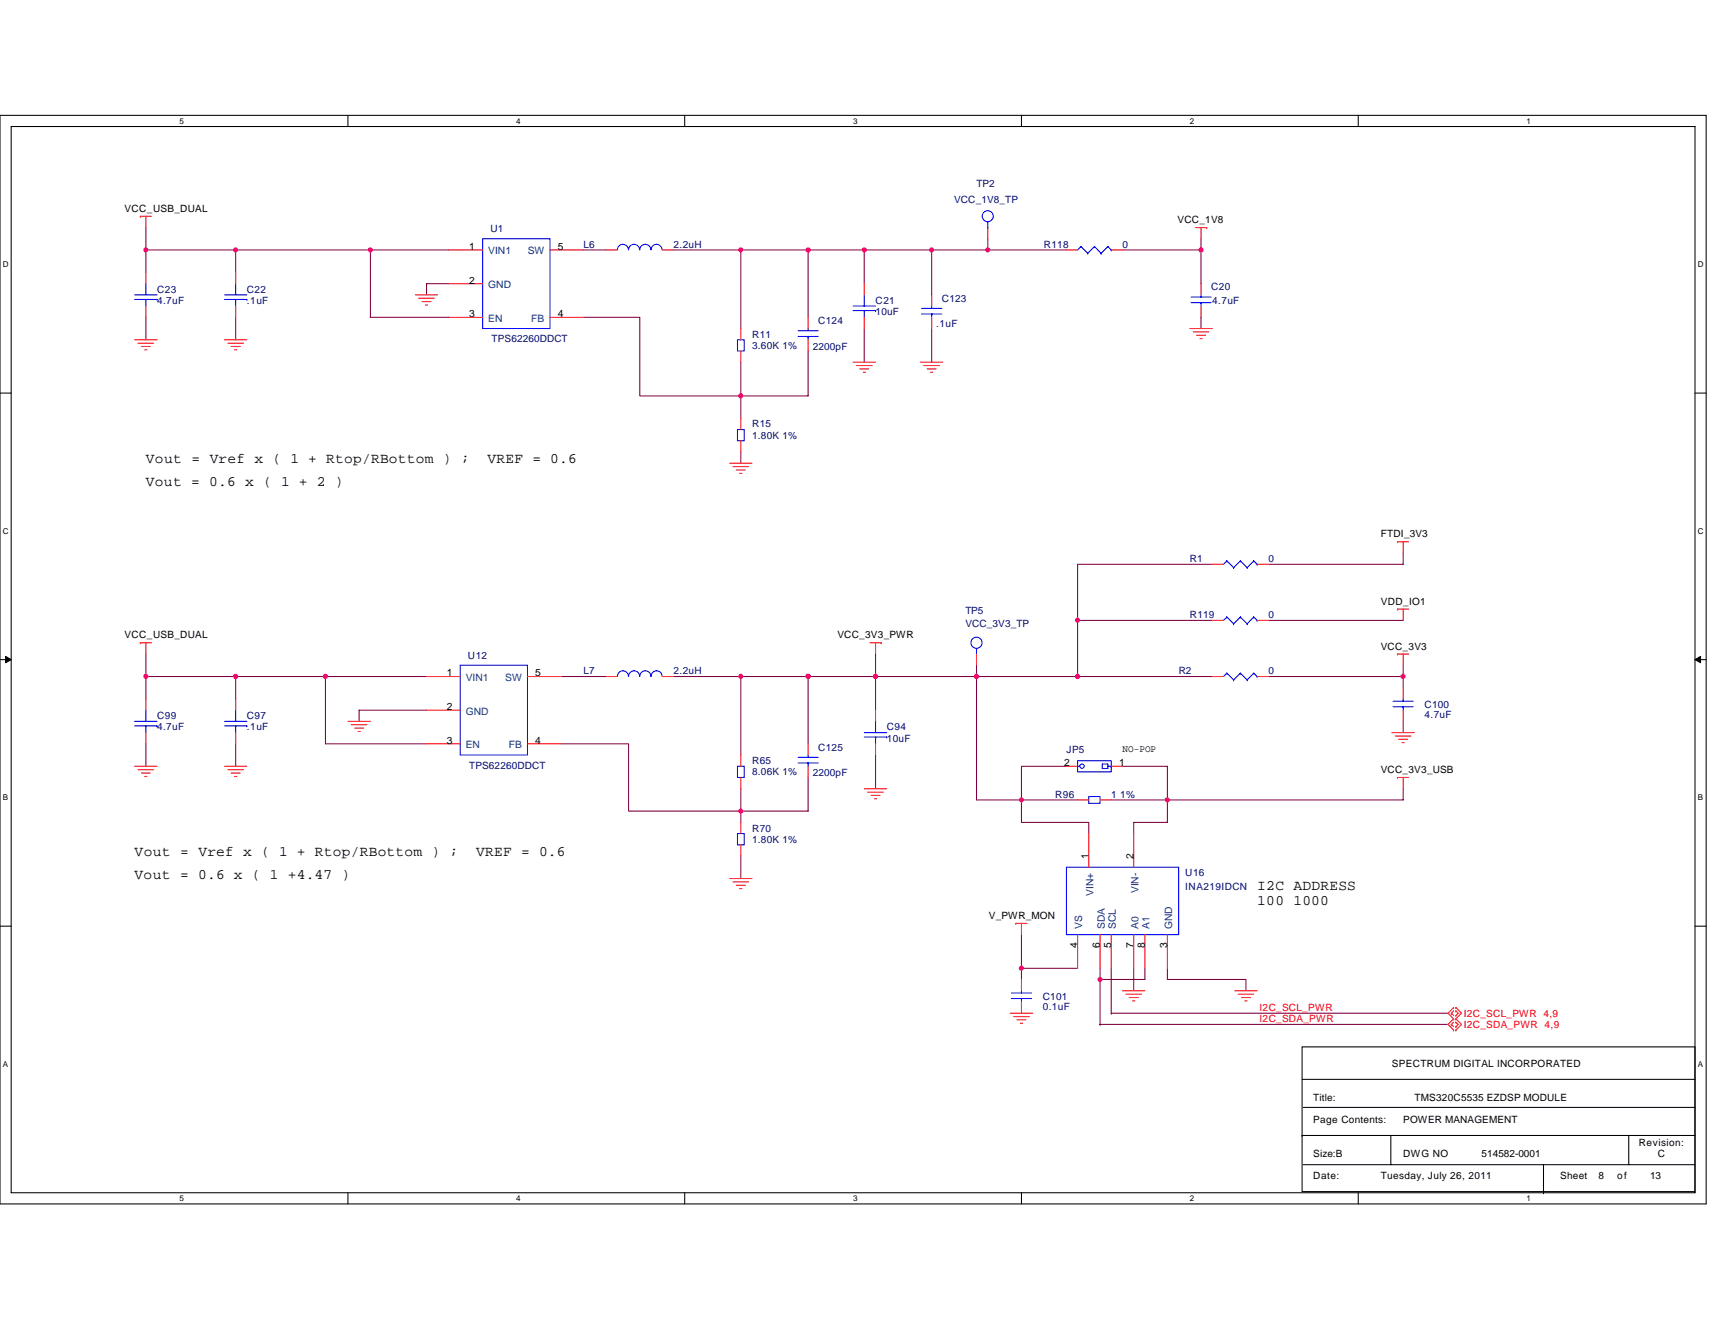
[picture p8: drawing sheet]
<svg xmlns="http://www.w3.org/2000/svg" width="279mm" height="216mm" viewBox="0 0 279 216" stroke-linecap="round" stroke-linejoin="round" font-family="sans-serif">
<path d="M0 18.8h278v177.4h-278zM1.8 20.6h274.3v173.8h-274.3z" fill="none" stroke="#000" stroke-width=".17"/>
<g fill="#fff">
<path d="M29.3 19h.7v1.4h-.7z"/>
<path d="M29.3 194.5h.7v1.5h-.7z"/>
</g>
<path d="M56.7 18.8v1.8M56.7 194.4v1.8" fill="none" stroke="#000" stroke-width=".17"/>
<g fill="#fff">
<path d="M84.1 19h.7v1.4h-.7z"/>
<path d="M84.1 194.5h.7v1.5h-.7z"/>
</g>
<path d="M111.5 18.8v1.8M111.5 194.4v1.8" fill="none" stroke="#000" stroke-width=".17"/>
<g fill="#fff">
<path d="M139 19h.7v1.4h-.7z"/>
<path d="M139 194.5h.7v1.5h-.7z"/>
</g>
<path d="M166.4 18.8v1.8M166.4 194.4v1.8" fill="none" stroke="#000" stroke-width=".17"/>
<g fill="#fff">
<path d="M193.8 19h.8v1.4h-.8z"/>
<path d="M193.8 194.5h.8v1.5h-.8z"/>
</g>
<path d="M221.3 18.8v1.8M221.3 194.4v1.8" fill="none" stroke="#000" stroke-width=".17"/>
<g fill="#fff">
<path d="M248.7 19h.7v1.4h-.7z"/>
<path d="M248.7 194.5h.7v1.5h-.7z"/>
<path d="M.5 42.3h.9v1.5h-.9z"/>
<path d="M276.6 42.3h1v1.5h-1z"/>
<path d="M.5 85.8h.9v1.4h-.9z"/>
<path d="M276.6 85.8h1v1.4h-1z"/>
</g>
<path d="M0 64.1h1.8M276.1 64.1h1.9" fill="none" stroke="#000" stroke-width=".17"/>
<g fill="#fff">
<path d="M.5 129.2h.8v1.5h-.8z"/>
<path d="M276.6 129.2h.9v1.5h-.9z"/>
</g>
<path d="M0 107.5h1.8M276.1 107.5h1.9" fill="none" stroke="#000" stroke-width=".17"/>
<path d="M.9 107l.9 .5-.9 .5zM276.1 107.5l1-.5v1z" fill="#000" stroke="#000" stroke-width=".16"/>
<g fill="#fff">
<path d="M.5 172.6h.8v1.5h-.8z"/>
<path d="M276.6 172.6h.9v1.5h-.9z"/>
</g>
<path d="M0 150.9h1.8M276.1 150.9h1.9M212.1 170.6h64v23.6h-64zM212.1 175.9h64M212.1 185h.1M212.1 185h64M212.3 189.8h63.8M212.3 180.4h63.8M226.6 185v4.8M251.5 194.4h.1M251.5 189.8v4.6M265.3 185v4.8" fill="none" stroke="#000" stroke-width=".17"/>
<g fill="none" stroke="#800040" stroke-width=".17">
<path d="M23.8 37.1v3.6M160.9 38.9v1.8h-9.1v7.3M195.7 38.9v1.8M23.8 40.7h14.6v3.7M23.8 40.7v3.7M23.8 51.7v3.7M38.4 51.7v3.7M38.4 40.7h21.9M60.3 40.7v11h12.9M60.3 40.7h12.9M73.2 46.2h-3.7v1.8M95.1 51.7h9.1v12.8h16.5"/>
<path d="M95.1 40.7h3.6M109.7 40.7h11M120.7 40.7h11v11M120.7 59v5.5M120.7 40.7v12.8M131.7 57.2v7.3h-11M131.7 40.7h20.1M140.8 53.5v5.5M140.8 40.7v5.5M151.8 53.5v5.5M160.9 40.7h12.8M182.9 40.7h12.8"/>
<path d="M195.7 51.7v1.8M195.7 40.7v5.5M120.7 73.7v1.8M120.7 64.5v3.7M197.5 91.9h-21.9v9.2M228.6 90.1v1.8h-21.9M23.8 110.2h14.6v3.7M23.8 110.2v3.7M23.8 106.6v3.6M38.4 110.2h14.6M53 110.2v11h16.5M53 110.2h16.5"/>
<path d="M69.5 115.7h-11v1.8M91.4 110.2h7.3M109.7 110.2h11M120.7 110.2h11v11M120.7 110.2v12.8M131.7 110.2h10.9v5.5M142.6 106.6v3.6h16.5M142.6 106.6h.1M159.1 110.2v20.1h7.3M159.1 110.2h16.5M159.1 108.4v1.8M175.6 110.2h21.9"/>
<path d="M175.6 101.1h21.9M175.6 101.1v9.1M206.7 110.2h21.9M206.7 101.1h21.9M228.6 108.4v1.8M228.6 117.5v1.9M228.6 110.2v1.9M23.8 121.2v3.7M38.4 121.2v3.7M91.4 121.2h11v11h18.3M120.7 128.5v3.7M120.7 132.2v1.8"/>
<path d="M120.7 139.5v3.7M131.7 126.7v5.5h-11M142.6 123v5.5M166.4 130.3h9.2M166.4 130.3v3.7h11v1.8M173.7 124.9h-7.3v5.4M181 130.3h9.2M182.9 124.9h7.3v5.4M190.2 130.3v3.7h-5.5v1.8M228.6 128.5v1.8h-38.4M166.4 152.3v5.5M166.4 157.8v1.8"/>
<path d="M166.4 157.8h9.2M179.2 159.6v7.3M179.2 157.8v1.8h7.3v-1.8M181 157.8v7.3M184.7 157.8v3.6M190.2 157.8v1.8h12.8v1.8M179.2 166.9h.1M179.2 166.9h56.7M181 165.1h.1M181 165.1h54.9"/>
</g>
<g fill="none" stroke="#f00" stroke-width=".17">
<path d="M22.9 35.2h.1M22.9 35.2h1.8M23.8 35.2v1.9M160.9 37.1v1.8M194.8 37.1h1.8M195.7 37.1v1.8M196.6 37.1h.1M21.9 55.4h3.7M22.5 55.9h2.5M23 56.5h1.5M23.6 57h.3M23.8 44.4v1.8"/>
<path d="M23.8 49.9v1.8M36.6 55.4h3.6M37.1 55.9h2.6M37.7 56.5h1.4M38.2 57h.4M38.4 44.4v1.8M38.4 49.9v1.8M67.6 48h3.7M68.2 48.6h2.6M68.7 49.1h1.5M69.3 49.7h.4M73.2 40.7h5.4"/>
<path d="M73.2 46.2h5.4M73.2 51.7h5.4M89.6 40.7h5.5M89.6 51.7h5.5M98.7 40.7h1.9M107.9 40.7h1.8M120.7 53.5v1.9M120.7 57.2v1.8M131.7 51.7v1.8M131.7 55.4v1.8M139 59h3.6M139.5 59.6h2.6"/>
<path d="M140.8 46.2v1.8M140.8 51.7v1.8M149.9 59h3.7M150.5 59.6h2.6M151.8 48v1.9M151.8 51.7v1.8M173.7 40.7h1.9M181 40.7h1.9M193.8 53.5h3.7M194.4 54.1h2.6M194.9 54.6h1.5M195.5 55.2h.4"/>
<path d="M195.7 46.2v1.8M195.7 49.9v1.8M118.9 75.5h3.6M119.4 76h2.6M120 76.6h1.4M120.5 77.1h.4M120.7 68.2v1.8M120.7 71.8v1.9M140.1 60.1h1.4M140.6 60.7h.4M151 60.1h1.5M151.6 60.7h.4"/>
<path d="M197.5 91.9h1.8M204.8 91.9h1.9M227.7 88.3h.1M227.7 99.3h.1M227.7 88.3h1.8M227.7 99.3h1.8M228.6 88.3v1.8M228.6 99.3v1.8M22.9 104.7h.1M22.9 104.7h1.8M23.8 104.7v1.9M23.8 113.9v1.8"/>
<path d="M23.8 119.4v1.8M38.4 113.9v1.8M38.4 119.4v1.8M56.7 117.5h3.6M57.2 118.1h2.6M57.8 118.6h1.4M58.3 119.2h.4M69.5 110.2h5.5M69.5 115.7h5.5M85.9 110.2h5.5M98.7 110.2h1.9M107.9 110.2h1.8"/>
<path d="M141.7 104.7h1.9M142.6 104.7v1.9M142.6 115.7v1.8M143.6 104.7h.1M159.1 106.6v1.8M197.5 110.2h1.8M197.5 101.1h1.8M204.8 110.2h1.9M204.8 101.1h1.9M226.8 119.4h3.6M227.3 119.9h2.6M227.7 106.6h.1"/>
<path d="M227.7 106.6h1.8M228.6 106.6v1.8M228.6 112.1v1.8M228.6 115.7v1.8M21.9 124.9h3.7M22.5 125.4h2.5M23 126h1.5M23.6 126.5h.3M36.6 124.9h3.6M37.1 125.4h2.6M37.7 126h1.4M38.2 126.5h.4"/>
<path d="M69.5 121.2h5.5M85.9 121.2h5.5M120.7 123v1.9M120.7 126.7v1.8M120.7 134v1.8M120.7 137.7v1.8M131.7 121.2v1.8M131.7 124.9v1.8M140.8 128.5h3.7M141.4 129.1h2.5M141.9 129.6h1.5M142.5 130.2h.3"/>
<path d="M142.6 121.2v1.8M173.7 124.9h1.9M175.6 130.3h1.8M177.4 135.8v5.5M179.2 130.3h1.8M181 124.9h1.9M184.7 135.8v5.5M227.7 126.7h.1M227.7 126.7h1.8M227.9 120.5h1.4M228.4 121h.4M228.6 126.7v1.8"/>
<path d="M118.9 143.2h3.6M119.4 143.7h2.6M120 144.3h1.4M120.5 144.8h.4M165.5 150.5h.1M165.5 150.5h1.8M166.4 150.5v1.8M166.4 159.6v1.8M175.6 152.3v5.5M179.2 152.3v5.5M181 152.3v5.5M184.7 152.3v5.5"/>
<path d="M186.5 152.3v5.5M190.2 152.3v5.5M164.6 165.1h3.6M165.1 165.7h2.6M165.7 166.2h1.5M166.2 166.7h.4M166.4 163.3v1.8M182.9 161.4h3.6M183.4 162h2.6M184 162.5h1.4M184.5 163.1h.4M201.2 161.4h3.6"/>
<path d="M201.7 162h2.6M202.2 162.5h1.5M202.8 163.1h.4M236.5 166.9h.1M236.5 165.1h.1M236.5 166.9l.3 .4M236.5 165.1l.3 .4M236.8 166h.1M236.8 167.8h.1M236.8 164.2h.1M236.8 166l-.9 .9 .9 .9M236.8 166.6l-.3 .3"/>
<path d="M236.8 164.2l-.9 .9 .9 .9M236.8 164.7l-.3 .4M237.2 166h.1M237.2 167.8h.1M237.2 166.6h.1M237.2 167.3h.1M237.2 164.2h.1M237.2 164.7h.1M237.2 165.5h.1M237.2 166l.9 .9-.9 .9M237.2 166.6l.4 .3-.4 .4M237.2 164.2l.9 .9-.9 .9"/>
<path d="M237.2 164.7l.4 .4-.4 .4"/>
</g>
<g fill="none" stroke="#00f" stroke-width=".17">
<path d="M78.6 38.9h11v14.6h-11zM160.9 37.1h.1M160.9 36.2v.9M21.9 48h3.7M21.9 48.8h3.7M23.8 48.8v1.1M23.8 46.2v1.8M25.6 48.8h.1M36.6 48h3.6M36.6 48.8h3.6M38.4 48.8v1.1M38.4 46.2v1.8"/>
<path d="M40.2 48.8h.1M100.6 40.7a.9 .9 0 0 1 .9-.9 .9 .9 0 0 1 .9 .9 .91 .91 0 0 1 .9-.9 .91 .91 0 0 1 .9 .9M104.2 40.7a.91 .91 0 0 1 .9-.9 .91 .91 0 0 1 .9 .9 .91 .91 0 0 1 1-.9 .91 .91 0 0 1 .9 .9M120.1 55.4h1.1v1.8h-1.1zM130 54.8h3.3M130 53.9h3.3M131.7 53.5v.4M131.7 54.8h.1M131.7 54.8v.6M139 49.9h3.6M139 50.6h3.6M140.8 50.6v1.1"/>
<path d="M140.8 48v1.9M142.6 50.6h.1M150.1 51.2h3.3M150.1 50.2h3.3M151.8 49.9v.3M151.8 51.2h.1M151.8 51.2v.5M176.1 40.2h.1M176.1 40.2l-.5 .5M176.1 40.2l1.1 1.1M177.2 41.3h.1M178.3 40.2h.1"/>
<path d="M178.3 40.2l-1.1 1.1M178.3 40.2l1.1 1.1M179.4 41.3h.1M180.5 40.2h.1M180.5 40.2l-1.1 1.1M180.5 40.2l.5 .5M181 40.7h.1M194 49.3h3.3M194 48.4h3.3M195.7 48v.4M195.7 49.3h.1M195.7 49.3v.6"/>
<path d="M120.1 70h1.1v1.8h-1.1zM199.9 91.4h.1M199.9 91.4l-.6 .5M199.9 91.4l1.1 1.1M201 92.5h.1M202.1 91.4h.1M202.1 91.4l-1.1 1.1M202.1 91.4l1.1 1.1M203.2 92.5h.1M204.3 91.4h.1M204.3 91.4l-1.1 1.1M204.3 91.4l.5 .5"/>
<path d="M204.8 91.9h.1M21.9 117.5h3.7M21.9 118.3h3.7M23.8 118.3v1.1M23.8 115.7v1.8M25.6 118.3h.1M36.6 117.5h3.6M36.6 118.3h3.6M38.4 118.3v1.1M38.4 115.7v1.8M40.2 118.3h.1M75 108.4h10.9v14.6h-10.9z"/>
<path d="M100.6 110.2a.9 .9 0 0 1 .9-.9 .9 .9 0 0 1 .9 .9 .91 .91 0 0 1 .9-.9 .91 .91 0 0 1 .9 .9M104.2 110.2a.91 .91 0 0 1 .9-.9 .91 .91 0 0 1 .9 .9 .91 .91 0 0 1 1-.9 .91 .91 0 0 1 .9 .9M140.8 119.4h3.7M142.6 117.5v1.9M159.1 106.6h.1M159.1 105.7v.9M199.9 109.7h.1M199.9 100.5h.1M199.9 109.7l-.6 .5M199.9 109.7l1.1 1.1M199.9 100.5l-.6 .6M199.9 100.5l1.1 1.1"/>
<path d="M201 110.8h.1M201 101.6h.1M202.1 109.7h.1M202.1 100.5h.1M202.1 109.7l-1.1 1.1M202.1 109.7l1.1 1.1M202.1 100.5l-1.1 1.1M202.1 100.5l1.1 1.1M203.2 110.8h.1M203.2 101.6h.1M204.3 109.7h.1M204.3 100.5h.1"/>
<path d="M204.3 109.7l-1.1 1.1M204.3 109.7l.5 .5M204.3 100.5l-1.1 1.1M204.3 100.5l.5 .6M204.8 110.2h.1M204.8 101.1h.1M226.9 115.2h3.3M226.9 114.3h3.3M228.6 113.9v.4M228.6 115.2h.1M228.6 115.2v.5M120.1 124.9h1.1v1.8h-1.1z"/>
<path d="M120.1 135.8h1.1v1.9h-1.1zM130 124.3h3.3M130 123.4h3.3M131.7 123v.4M131.7 124.3h.1M131.7 124.3v.6M140.8 120.1h3.7M142.6 120.1v1.1M144.5 120.1h.1M175.6 124.9h.3M175.6 124h5.4v1.8h-5.4zM177.4 129.8h1.8v1.1h-1.8z"/>
<path d="M179.6 124.5h.9v.7h-.9zM180.5 124.9h.5M181 124.9h.1M173.7 141.3h18.3v11h-18.3zM164.8 162.7h3.3M164.8 161.8h3.3M166.4 161.4v.4M166.4 162.7h.1M166.4 162.7v.6"/>
<circle cx="160.9" cy="35.2" r=".9"/>
<circle cx="159.1" cy="104.7" r=".91"/>
<circle cx="176.3" cy="124.8" r=".36"/>
</g>
<g fill="#f0f" stroke="#f0f" stroke-width=".17">
<circle cx="228.6" cy="110.2" r=".36"/>
<circle cx="175.5" cy="110.2" r=".36"/>
<circle cx="195.7" cy="40.7" r=".36"/>
<circle cx="175.5" cy="101.1" r=".36"/>
<circle cx="179.2" cy="159.6" r=".36"/>
<circle cx="166.4" cy="157.8" r=".35"/>
<circle cx="190.2" cy="130.3" r=".35"/>
<circle cx="166.4" cy="130.3" r=".35"/>
<circle cx="159.1" cy="110.2" r=".36"/>
<circle cx="131.7" cy="40.7" r=".36"/>
<circle cx="120.7" cy="40.7" r=".36"/>
<circle cx="23.8" cy="40.7" r=".36"/>
<circle cx="60.3" cy="40.7" r=".36"/>
<circle cx="38.4" cy="40.7" r=".36"/>
<circle cx="120.7" cy="64.5" r=".36"/>
<circle cx="151.8" cy="40.7" r=".36"/>
<circle cx="160.9" cy="40.7" r=".36"/>
<circle cx="140.8" cy="40.7" r=".36"/>
<circle cx="131.7" cy="110.2" r=".36"/>
<circle cx="120.7" cy="110.2" r=".36"/>
<circle cx="23.8" cy="110.2" r=".36"/>
<circle cx="53" cy="110.2" r=".36"/>
<circle cx="38.4" cy="110.2" r=".36"/>
<circle cx="120.7" cy="132.2" r=".36"/>
<circle cx="142.6" cy="110.2" r=".36"/>
</g>
<g font-size="2.4">
<text x="23.8" y="75.5">Vout = Vref x ( 1 + Rtop/RBottom ) ;</text>
<text x="79.4" y="75.5">VREF = 0.6</text>
<text x="23.8" y="79.2">Vout = 0.6 x ( 1 + 2 )</text>
<text x="21.9" y="139.5">Vout = Vref x ( 1 + Rtop/RBottom ) ;</text>
<text x="21.9" y="143.2">Vout = 0.6 x ( 1 +4.47 )</text>
<text x="77.6" y="139.5">VREF = 0.6</text>
<text x="204.8" y="145">I2C ADDRESS</text>
<text x="204.8" y="147.5">100 1000</text>
</g>
<g font-size="1.7">
<text x="76.4" y="40.7">1</text>
<text x="90.9" y="40.7">5</text>
<text x="76.4" y="46.2">2</text>
<text x="76.4" y="51.7">3</text>
<text x="90.9" y="51.7">4</text>
<text x="72.8" y="110.2">1</text>
<text x="87.2" y="110.2">5</text>
<text x="72.8" y="115.7">2</text>
<text x="72.8" y="121.2">3</text>
<text x="87.2" y="121.2">4</text>
<text x="173.4" y="124.8">2</text>
<text x="182.3" y="124.8">1</text>
<text x="177.4" y="140" transform="rotate(-90 177.4 140)">1</text>
<text x="184.7" y="140" transform="rotate(-90 184.7 140)">2</text>
<text x="175.5" y="154.5" transform="rotate(-90 175.5 154.5)">4</text>
<text x="179.2" y="154.5" transform="rotate(-90 179.2 154.5)">6</text>
<text x="181" y="154.5" transform="rotate(-90 181 154.5)">5</text>
<text x="184.7" y="154.5" transform="rotate(-90 184.7 154.5)">7</text>
<text x="186.5" y="154.5" transform="rotate(-90 186.5 154.5)">8</text>
<text x="190.2" y="154.5" transform="rotate(-90 190.2 154.5)">3</text>
</g>
<g font-size="1.7" fill="#004080">
<text x="79.5" y="41.5">VIN1</text>
<text x="86" y="41.5">SW</text>
<text x="79.5" y="47">GND</text>
<text x="79.5" y="52.5">EN</text>
<text x="86.6" y="52.5">FB</text>
<text x="75.9" y="111">VIN1</text>
<text x="82.3" y="111">SW</text>
<text x="75.9" y="116.5">GND</text>
<text x="75.9" y="121.9">EN</text>
<text x="82.9" y="121.9">FB</text>
<text x="178.1" y="146" transform="rotate(-90 178.1 146)">VIN+</text>
<text x="185.5" y="145.6" transform="rotate(-90 185.5 145.6)">VIN-</text>
<text x="176.3" y="151.4" transform="rotate(-90 176.3 151.4)">VS</text>
<text x="180" y="151.4" transform="rotate(-90 180 151.4)">SDA</text>
<text x="181.8" y="151.4" transform="rotate(-90 181.8 151.4)">SCL</text>
<text x="185.5" y="151.4" transform="rotate(-90 185.5 151.4)">A0</text>
<text x="187.3" y="151.4" transform="rotate(-90 187.3 151.4)">A1</text>
<text x="190.9" y="151.4" transform="rotate(-90 190.9 151.4)">GND</text>
</g>
<g font-size="1.6">
<text x="20.3" y="34.5">VCC_USB_DUAL</text>
<text x="191.8" y="36.4">VCC_1V8</text>
<text x="224.9" y="87.6">FTDI_3V3</text>
<text x="224.9" y="98.6">VDD_IO1</text>
<text x="20.3" y="104">VCC_USB_DUAL</text>
<text x="136.4" y="104">VCC_3V3_PWR</text>
<text x="224.9" y="105.9">VCC_3V3</text>
<text x="182.9" y="122.5">NO-POP</text>
<text x="224.9" y="126">VCC_3V3_USB</text>
<text x="161.1" y="149.8">V_PWR_MON</text>
<text x="226.8" y="173.9">SPECTRUM DIGITAL INCORPORATED</text>
<text x="214" y="179.4">Title:</text>
<text x="230.4" y="179.4">TMS320C5535 EZDSP MODULE</text>
<text x="214" y="183">Page Contents:</text>
<text x="228.6" y="183">POWER MANAGEMENT</text>
<text x="214" y="188.5">Size:B</text>
<text x="228.6" y="188.5">DWG NO</text>
<text x="241.4" y="188.5">514582-0001</text>
<text x="267" y="186.7">Revision:</text>
<text x="270.1" y="188.5">C</text>
<text x="214" y="192.2">Date:</text>
<text x="224.9" y="192.2">Tuesday, July 26, 2011</text>
<text x="254.2" y="192.2">Sheet</text>
<text x="260.4" y="192.2">8</text>
<text x="263.5" y="192.2">of</text>
<text x="268.8" y="192.2">13</text>
</g>
<g font-size="1.6" fill="#000080">
<text x="155.4" y="33.1">VCC_1V8_TP</text>
<text x="159.1" y="30.5">TP2</text>
<text x="79.9" y="37.8">U1</text>
<text x="95.1" y="40.4">L6</text>
<text x="109.7" y="40.4">2.2uH</text>
<text x="170.1" y="40.4">R118</text>
<text x="182.9" y="40.4">0</text>
<text x="25.6" y="47.7">C23</text>
<text x="40.2" y="47.7">C22</text>
<text x="197.3" y="47.3">C20</text>
<text x="25.6" y="49.5">4.7uF</text>
<text x="40.2" y="49.5">.1uF</text>
<text x="133.3" y="52.8">C124</text>
<text x="142.6" y="49.5">C21</text>
<text x="142.6" y="51.4">10uF</text>
<text x="152.5" y="53.4">.1uF</text>
<text x="153.4" y="49.2">C123</text>
<text x="197.5" y="49.5">4.7uF</text>
<text x="80.1" y="55.8">TPS62260DDCT</text>
<text x="122.5" y="55">R11</text>
<text x="122.5" y="56.9">3.60K 1%</text>
<text x="132.4" y="57">2200pF</text>
<text x="122.5" y="69.6">R15</text>
<text x="122.5" y="71.5">1.80K 1%</text>
<text x="193.8" y="91.6">R1</text>
<text x="206.6" y="91.6">0</text>
<text x="157.3" y="100">TP5</text>
<text x="193.8" y="100.7">R119</text>
<text x="206.6" y="100.7">0</text>
<text x="76.2" y="107.3">U12</text>
<text x="157.3" y="102.2">VCC_3V3_TP</text>
<text x="95.1" y="109.9">L7</text>
<text x="109.7" y="109.9">2.2uH</text>
<text x="192" y="109.9">R2</text>
<text x="206.6" y="109.9">0</text>
<text x="25.6" y="117.2">C99</text>
<text x="25.6" y="119">4.7uF</text>
<text x="40.2" y="117.2">C97</text>
<text x="40.2" y="119">.1uF</text>
<text x="144.5" y="119">C94</text>
<text x="232.1" y="115.4">C100</text>
<text x="232.1" y="117">4.7uF</text>
<text x="76.4" y="125.2">TPS62260DDCT</text>
<text x="122.5" y="124.5">R65</text>
<text x="133.3" y="122.3">C125</text>
<text x="144.5" y="120.9">10uF</text>
<text x="173.7" y="122.7">JP5</text>
<text x="122.5" y="126.3">8.06K 1%</text>
<text x="132.4" y="126.5">2200pF</text>
<text x="171.9" y="130">R96</text>
<text x="181" y="130">1 1%</text>
<text x="122.5" y="135.5">R70</text>
<text x="122.5" y="137.3">1.80K 1%</text>
<text x="193.1" y="142.8">U16</text>
<text x="193.1" y="145">INA219IDCN</text>
<text x="169.9" y="162.9">C101</text>
<text x="169.9" y="164.6">0.1uF</text>
</g>
<g font-size="1.6" fill="#f00">
<text x="205.2" y="166.6">I2C_SDA_PWR</text>
<text x="205.2" y="164.7">I2C_SCL_PWR</text>
<text x="238.5" y="167.5">I2C_SDA_PWR 4,9</text>
<text x="238.5" y="165.7">I2C_SCL_PWR 4,9</text>
</g>
<g font-size="1.3">
<text x="29.3" y="20.2">5</text>
<text x="84.1" y="20.2">4</text>
<text x="139" y="20.2">3</text>
<text x="193.8" y="20.2">2</text>
<text x="248.7" y="20.2">1</text>
<text x=".5" y="43.5">D</text>
<text x="276.6" y="43.5">D</text>
<text x=".5" y="87">C</text>
<text x="276.6" y="87">C</text>
<text x=".5" y="130.4">B</text>
<text x="276.6" y="130.4">B</text>
<text x=".5" y="173.8">A</text>
<text x="276.6" y="173.8">A</text>
<text x="29.3" y="195.7">5</text>
<text x="84.1" y="195.7">4</text>
<text x="139" y="195.7">3</text>
<text x="193.8" y="195.7">2</text>
<text x="248.7" y="195.7">1</text>
</g>
</svg>
